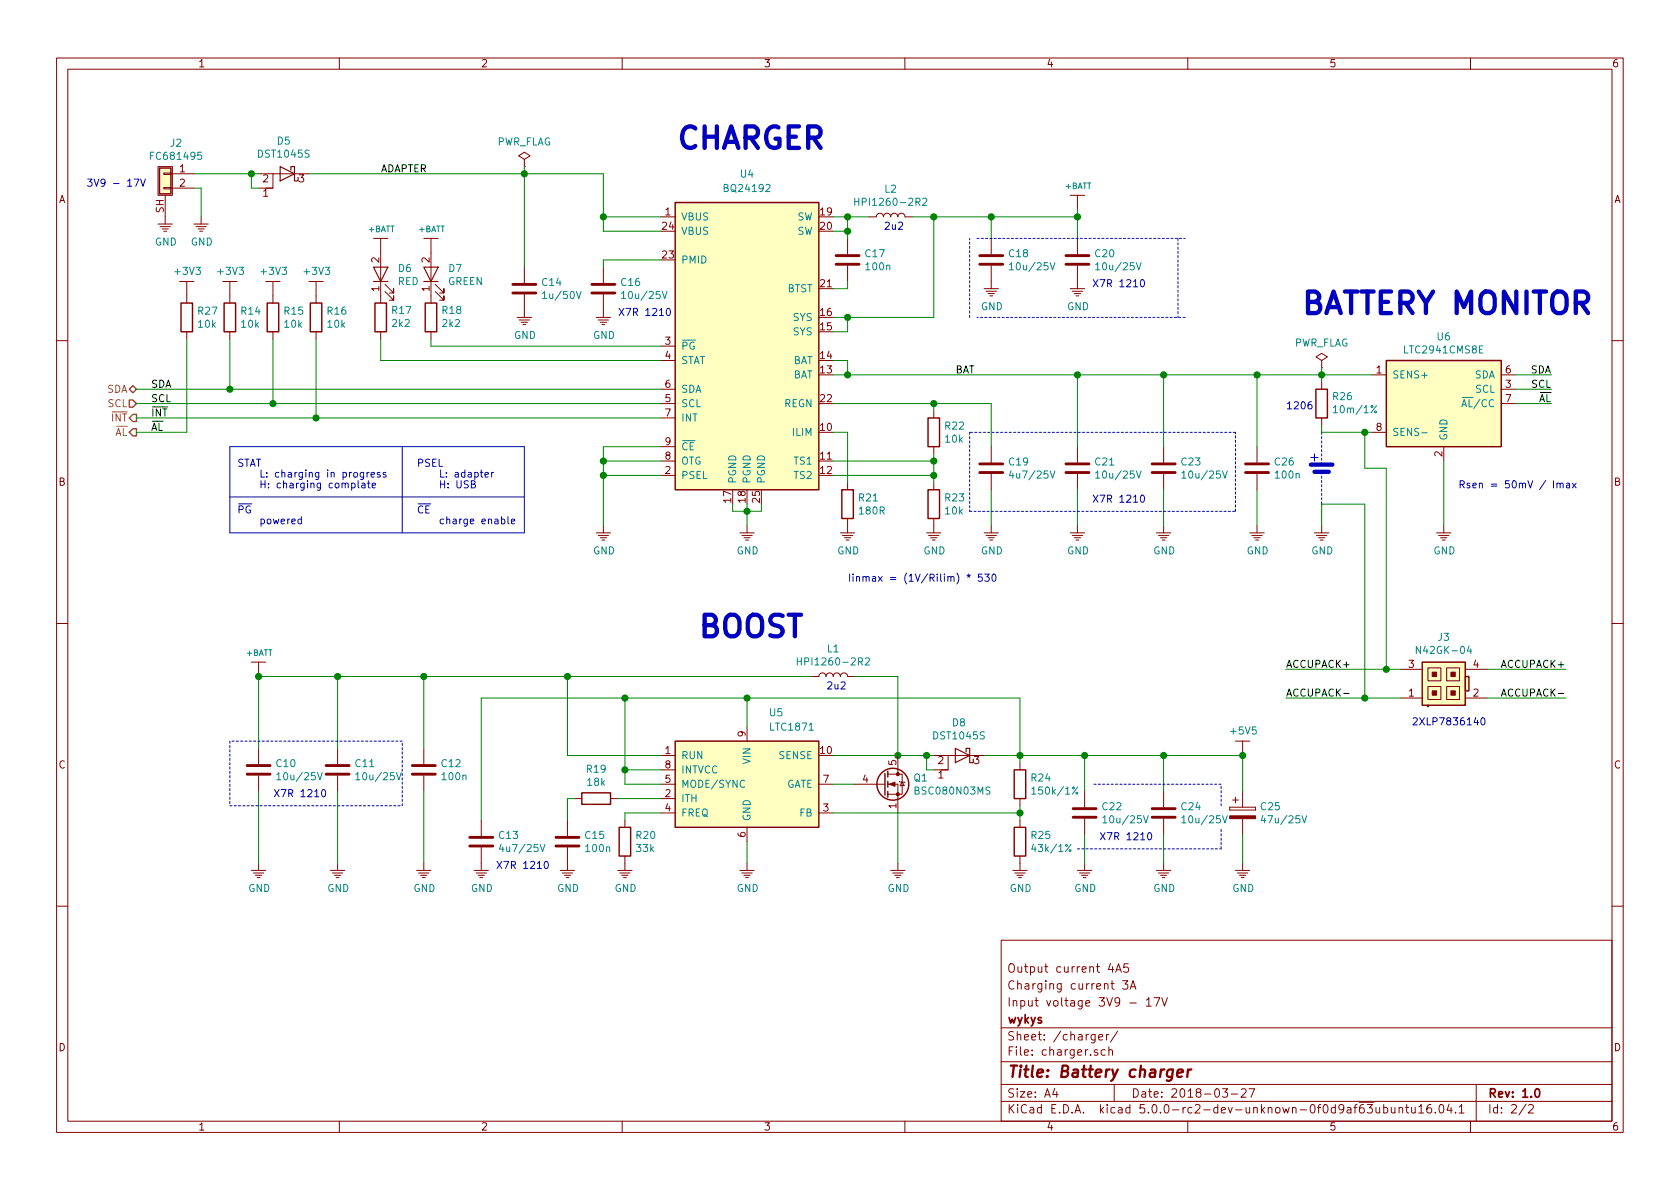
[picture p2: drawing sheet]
<svg xmlns="http://www.w3.org/2000/svg" width="297mm" height="210mm" viewBox="0 0 297 210" stroke-linecap="round" stroke-linejoin="round" font-family="sans-serif">
<g fill="none" stroke="#840000" stroke-width=".18">
<path d="M10 10.3h277v189.9h-277zM12 12.2h273v186.1h-273zM60 10.3v1.9M110 10.3v1.9M160 10.3v1.9M210 10.3v1.9M260 10.3v1.9M27.9 29.5h2.6v5h-2.6zM27.9 39.6h2.6M29 33.1h1.2v.3h-1.2zM29 30.6h1.2v.3h-1.2zM29.2 34.5v5.1"/>
<path d="M30.2 30.7h4.1M30.2 33.3h4.1M34.3 39.6h2.5M35.6 38.3v1.3M45.7 30.7h2.6M45.7 33.3h2.6M54.6 30.7h-6.3v2.6h-1.3M92.7 28.2l1-.6-1-.7-1 .7 1 .6v1.3M92.7 29.5h.1M116.8 38.3h2.6M153.7 38.3h1.2a.63 .63 0 0 1 .7-.6 .63 .63 0 0 1 .6 .6 .63 .63 0 0 1 .6-.6 .63 .63 0 0 1 .7 .6 .63 .63 0 0 1 .6-.6 .63 .63 0 0 1 .6 .6 .63 .63 0 0 1 .7-.6 .63 .63 0 0 1 .6 .6h1.3M189.2 34.5h2.6"/>
<path d="M190.5 34.5v2.6M28.3 40.1h1.8M28.7 40.5h1.1M29 40.9h.5M31.7 49.8h2.6M33 49.8v3.8M33 58.7v1.2M34.6 40.1h1.9M35 40.5h1.1M35.3 40.9h.5M39.4 49.8h2.5M40.6 49.8v3.8"/>
<path d="M40.6 58.7v1.2M47 49.8h2.5M48.3 49.8v3.8M48.3 58.7v1.2M54.6 49.8h2.5M55.9 49.8v3.8M55.9 58.7v1.2M66 42.2h2.6M67.3 42.2v11.4M67.3 58.7v1.2M68.1 51.6l1.5 1.5v-.8v.8h-.8M68.1 50.3l1.5 1.5v-.8v.8h-.8"/>
<path d="M74.9 42.2h2.6M76.2 42.2v11.4M76.2 58.7v1.2M77 51.6l1.5 1.5v-.8v.8h-.8M77 50.3l1.5 1.5v-.8v.8h-.8M91.4 56.1h2.6M91.8 56.6h1.8M92.2 57h1.1M92.5 57.4h.5M92.7 47.2v2.8M92.7 52.1v4M105.4 56.1h2.5"/>
<path d="M105.8 56.6h1.8M106.1 57h1.1M106.4 57.4h.5M106.7 47.2v2.8M106.7 52.1v4M149.9 42.2v2.8M149.9 47v2.8M174 51h2.5M174.3 51.5h1.9M174.7 51.9h1.1M175 52.3h.5M175.3 42.2v2.8"/>
<path d="M175.3 47v4M189.2 51h2.6M189.6 51.5h1.8M189.9 51.9h1.2M190.2 52.3h.6M190.5 42.2v2.8M190.5 47v4M10 60.2h2M116.8 61.2h2.6M116.8 63.7h2.6M116.8 71.4h2.6M116.8 68.8h2.6"/>
<path d="M116.8 73.9h2.6M116.8 79h2.6M165.1 72.6v1.3M165.1 79v1.3M175.3 79v2.8M190.5 79v2.8M205.7 79v2.8M222.2 79v2.8M233.7 63.7l1-.6-1-.6-1 .6 1 .6v1.3M233.7 65h.1M233.7 67.6v1.2M233.7 73.9v1.3"/>
<path d="M242.6 66.3h2.5M242.6 76.4h2.5M255.3 79v2.5M265.4 71.4h2.6M265.4 68.8h2.6M265.4 66.3h2.6M285 60.2h2M105.4 94.2h2.5M105.8 94.7h1.8M106.1 95.1h1.1M106.4 95.5h.5M106.7 93v1.2"/>
<path d="M116.8 84.1h2.6M116.8 81.5h2.6M130.8 94.2h2.5M131.2 94.7h1.8M131.5 95.1h1.1M131.8 95.5h.5M132.1 93v1.2M148.6 94.2h2.5M148.9 94.7h1.9M149.3 95.1h1.1M149.6 95.5h.5M149.9 85.3v1.3"/>
<path d="M149.9 91.7v2.5M163.8 94.2h2.6M164.2 94.7h1.8M164.5 95.1h1.2M164.8 95.5h.6M165.1 85.3v1.3M165.1 91.7v2.5M174 94.2h2.5M174.3 94.7h1.9M174.7 95.1h1.1M175 95.5h.5M175.3 83.8v2.8"/>
<path d="M175.3 93v1.2M189.2 94.2h2.6M189.6 94.7h1.8M189.9 95.1h1.2M190.2 95.5h.6M190.5 83.8v2.8M190.5 93v1.2M204.5 94.2h2.5M204.8 94.7h1.9M205.2 95.1h1.1M205.5 95.5h.5M205.7 83.8v2.8"/>
<path d="M205.7 93v1.2M221 94.2h2.5M221.3 94.7h1.9M221.7 95.1h1.1M222 95.5h.5M222.2 83.8v2.8M222.2 93v1.2M232.4 94.2h2.5M232.8 94.7h1.8M233.1 95.1h1.1M233.4 95.5h.5M233.7 93v1.2"/>
<path d="M254 94.2h2.5M254.4 94.7h1.8M254.7 95.1h1.1M255 95.5h.5M255.3 93v1.2M10 110.3h2M44.4 117.1h2.6M45.7 117.1v2.5M143.5 119.6h1.3a.63 .63 0 0 1 .6-.6 .63 .63 0 0 1 .6 .6 .63 .63 0 0 1 .7-.6 .63 .63 0 0 1 .6 .6 .63 .63 0 0 1 .7-.6 .63 .63 0 0 1 .6 .6 .63 .63 0 0 1 .6-.6 .63 .63 0 0 1 .7 .6h1.2M247.6 118.4h3.9M252.5 118.1h2.3v2.3h-2.3zM255.8 118.1h2.3v2.3h-2.3z"/>
<path d="M259.1 118.4h3.8M285 110.3h2M45.7 132.3v2.8M45.7 137.2v2.7M59.7 132.3v2.8M59.7 137.2v2.7M74.9 132.3v2.8M74.9 137.2v2.7M116.8 133.6h2.6M116.8 138.7h2.6M116.8 136.1h2.6M132.1 128.5v2.6"/>
<path d="M144.8 138.7h2.5M151.1 138.7h5.4M157 138.7h1.7v5.1M157 136.9h1.7M158.7 136.9h.8v3.6h-2.5M158.7 133.6v3.3M159 138.2l.1 .1h.8l.1 .1M159.5 138.3l.4 .6h-.8zM165.1 133.6h2.5M165.1 136.1h2.5M174 133.6h-6.4v2.5h-1.2M180.3 134.9v1.2"/>
<path d="M191.8 139.9v2.8M205.7 139.9v2.8M218.4 131.1h2.6M219.7 131.1v2.5M219.7 139.9v2.8M247.6 123.4h3.9M252.5 121.4h2.3v2.3h-2.3zM255.8 121.4h2.3v2.3h-2.3zM259.1 123.4h3.8M44.4 153.9h2.6M44.8 154.4h1.8M45.2 154.8h1.1"/>
<path d="M45.5 155.2h.5M45.7 152.6v1.3M58.4 153.9h2.6M58.8 154.4h1.8M59.1 154.8h1.1M59.4 155.2h.5M59.7 152.6v1.3M73.7 153.9h2.5M74 154.4h1.8M74.4 154.8h1.1M74.7 155.2h.5M74.9 152.6v1.3"/>
<path d="M83.8 153.9h2.6M84.2 154.4h1.8M84.5 154.8h1.1M84.8 155.2h.5M85.1 145v2.8M85.1 149.9v4M99.1 153.9h2.5M99.4 154.4h1.8M99.8 154.8h1.1M100.1 155.2h.5M100.3 145v2.8M100.3 149.9v4"/>
<path d="M101.6 141.2h1.3M107.9 141.2h1.3M109.2 153.9h2.6M109.6 154.4h1.8M109.9 154.8h1.1M110.2 155.2h.5M110.5 145v1.3M110.5 151.4v2.5M116.8 141.2h2.6M116.8 143.8h2.6M130.8 153.9h2.5M131.2 154.4h1.8"/>
<path d="M131.5 154.8h1.1M131.8 155.2h.5M132.1 146.3v2.5M132.1 152.6v1.3M144.8 143.8h2.5M157.5 153.9h2.5M157.8 154.4h1.9M158.2 154.8h1.1M158.5 155.2h.5M158.7 152.6v1.3M179.1 153.9h2.5M179.4 154.4h1.9"/>
<path d="M179.8 154.8h1.1M180.1 155.2h.5M180.3 141.2v1.3M180.3 145v1.3M180.3 151.4v2.5M190.5 153.9h2.5M190.9 154.4h1.8M191.2 154.8h1.1M191.5 155.2h.5M191.8 144.8v2.8M191.8 152.6v1.3M204.5 153.9h2.5"/>
<path d="M204.8 154.4h1.9M205.2 154.8h1.1M205.5 155.2h.5M205.7 144.8v2.8M205.7 152.6v1.3M217.4 142.7v.6zM217.4 143.3h4.6zM217.4 142.7h4.6zM217.9 141.5h1M218.4 141v1M218.4 153.9h2.6M218.8 154.4h1.8"/>
<path d="M219.2 154.8h1.1M219.5 155.2h.5M219.7 144.8v2.8M219.7 152.6v1.3M222 142.7v.6zM10 160.2h2M177 166.3h108v32h-108zM196.3 170.4l-.3 1h.9M196.7 170.9v1M197.3 171.9l.5-1.5 .5 1.5M197.4 171.5h.7M198.5 173.4h.9l-.5 .6 .4 .1v.7l-.2 .1-.6-.1"/>
<path d="M199.5 170.4h-.7l-.1 .7 .2-.1 .5 .1 .1 .2v.5l-.2 .1-.6-.1M199.8 177.4h1.1M199.8 174.9l.5-1.5 .5 1.5M200 174.5h.7M202.7 176.9l.4-.5v1.5M202.7 177.9h.9M204 176.4h1.1l-.7 1.5M205.4 176.4l.5 1.5 .5-1.5M285 160.2h2M60 198.3v1.9M110 198.3v1.9M160 198.3v1.9"/>
<path d="M177 194.8h108M177 191.8h108M177 187.8h108M177 181.8h108M186.5 192.5l-.4 1h1M186.8 193v1M193.6 182.9v1.2l-.3 .3-.3-.1M193.6 183l-.4-.1-.3 .3 .1 .6 .2 .1 .4-.1M194.1 185.7a.37 .37 0 0 0-.6 .1v.2l.6 .2v.1l-.2 .3-.4-.1M194.3 183.4l.7-.1-.1-.3-.4-.1-.2 .2v.7h.6M195.4 185.7l-.4-.1-.3 .3 .1 .6 .2 .1 .4-.1M195.6 182.9v1"/>
<path d="M196.1 185.7a.37 .37 0 0 1 .6 .1v.8M196.1 182.9l-.3 .1-.2 .2M196.1 185.1v1.5M197 191.8v3M197.6 182.3l-1.3 2M210 198.3v1.9M216.1 192.5h.9l-.4 .6 .4 .1v.7l-.2 .1-.7-.1M217.7 193.5h1.1M219.5 192.7l.2-.2h.3l.3 .2v.3v.2l-.9 .8h.9M220.8 192.5h1l-.6 1.5M241.5 194.9h1.4M241.7 195.3h.9l-.5 .6 .5 .1v.7l-.2 .1-.7-.1"/>
<path d="M243.3 195.8v.8a.39 .39 0 0 0 .6 .1M243.9 195.8v1M244.7 195.9l.4-.1 .3 .3-.1 .6-.2 .1-.4-.1M244.7 195.3v1.5M246 195.8v.8a.37 .37 0 0 0 .6 .1M246.6 195.8v1M247.4 196v-.1a.37 .37 0 0 1 .6 .1v.8M247.4 195.8v1M248.5 195.8h.6M248.7 195.3v1.3l.4 .2M249.6 195.8v.9l.4 .1 .2-.1M250.2 195.8v1"/>
<path d="M250.9 195.8l.4-.5v1.5M250.9 196.8h.8M253 195.3a.62 .62 0 0 0-.7 .7v.7l.3 .1 .5-.1v-.5l-.1-.2-.4-.1-.3 .3M253.8 196.7v.1M254.6 195.5l.3-.2a.94 .94 0 0 1 0 1.5 .82 .82 0 0 1-.3-1.3zM256.2 195.2l-.3 1.1h.9M256.6 195.8v1M257.4 196.7v.1M258 195.8l.4-.5v1.5M258 196.8h.9M260 198.3v1.9M261 191.8v6.5"/>
<path d="M269.8 195.2l-1.2 2M270.3 195.5l.2-.2h.3l.3 .5-.9 1h.9"/>
</g>
<path d="M271.5 192.7l.2-.2a.81 .81 0 0 1 .6 .6 .81 .81 0 0 1-.3 .8l-.1 .1a.79 .79 0 0 1-.4-1.3z" fill="none" stroke="#840000" stroke-width=".3"/>
<path d="M207.4 189.1l-.2 1.6a.6 .6 0 0 1-.9 .3M208.2 189.8l.9-.2v-.4l-.6-.1-.3 .3v.9l.2 .1 .5-.1M210.1 189.1l-.2 1.3M210.6 189.1a.55 .55 0 0 0-.6 .4" fill="none" stroke="#840000" stroke-width=".41"/>
<g fill="none" stroke="#840000" stroke-width=".25">
<path d="M28.2 29.7h2v4.6h-2zM119.4 35.8h25.4v50.8h-25.4zM32 53.6h2v5.1h-2zM39.6 53.6h2.1v5.1h-2.1zM47.2 53.6h2.1v5.1h-2.1zM54.9 53.6h2v5.1h-2zM66.3 53.6h2v5.1h-2zM75.2 53.6h2v5.1h-2zM164.1 73.9h2v5.1h-2zM232.7 68.8h2v5.1h-2zM245.1 63.7h20.3v15.3h-20.3zM148.8 86.6h2.1v5.1h-2.1z"/>
<path d="M164.1 86.6h2v5.1h-2zM251.5 117.1h7.6v7.6h-7.6zM259.1 119.6h.6v2.6h-.6zM119.4 131.1h25.4v15.2h-25.4zM156.5 136.8v3.8M157 136.4v1M157 138.2v1M157 139.9v1.1M179.3 136.1h2.1v5.1h-2.1zM102.9 140.2h5v2h-5zM109.5 146.3h2v5.1h-2zM179.3 146.3h2.1v5.1h-2.1z"/>
<circle cx="157.9" cy="138.7" r="2.82"/>
</g>
<g fill="none" stroke="#008484" stroke-width=".18">
<path d="M151.1 35v1.3M151.1 35.7h.7M163.1 35.2l.5-.2 .2 .2 .1 .2-.1 .2-.7 .7h.8M95.9 51.9l.4-.4v1.3M95.9 52.8h.7M101.9 51.5l.4 1.3 .4-1.3M109.9 51.9l.4-.4v1.3M109.9 52.8h.7M117.1 51.5l.4 1.3 .4-1.3M178.5 46.8l.3-.3v1.2M178.5 47.7h.7M185.7 46.5l.4 1.2 .4-1.2"/>
<path d="M193.7 46.8l.4-.3v1.2M193.7 47.7h.7M200.9 46.5l.4 1.2 .5-1.2M235.8 72.1l.3-.4v1.3M235.8 73h.7M243.1 72.7h.2v.2h-.2zM243.4 71.7l-1 1.3M251.4 76.5h.9M178.8 83.2l-.3 .9h.8M185.7 83.3l.4 1.3 .4-1.3M193.7 83.6l.4-.3v1.3M193.7 84.6h.7"/>
<path d="M200.9 83.3l.4 1.3 .5-1.3M209 83.6l.3-.3v1.3M209 84.6h.7M216.2 83.3l.4 1.3 .4-1.3M141 116.3v1.3M141 116.9h.7M153 116.5l.5-.2 .2 .2v.2v.2l-.8 .7h.8M251.2 114.3v1.3l-.8-1.3v1.3M259.7 114.2l-.3 .9h.8M260 114.7v.9M48.9 137l.4-.4v1.3M48.9 137.9h.8"/>
<path d="M56.1 136.6l.5 1.3 .4-1.3M62.9 137l.4-.4v1.3M62.9 137.9h.7M70.1 136.6l.4 1.3 .4-1.3M182.4 139.5l.4-.3v1.2M190.6 139.2l-1 1.2M88.6 149.3l-.3 .9h.8M95.5 149.3l.4 1.3 .4-1.3M182.4 140.4h.7M189.1 150.3h.2v.2h-.2zM189.4 149.3l-1 1.3M195 144.6l.4-.4v1.3"/>
<path d="M195 145.5h.7M202.2 144.2l.4 1.3 .4-1.3M209 144.6l.3-.4v1.3M209 145.5h.7M216.2 144.2l.4 1.3 .4-1.3M223.3 144.2l-.3 .9h.8M230.2 144.2l.4 1.3 .4-1.3"/>
<circle cx="190.4" cy="140.3" r=".18"/>
</g>
<g fill="none" stroke="#008400" stroke-width=".18">
<path d="M34.3 33.3h1.3v5M34.3 30.7h11.4M44.4 30.7v2.6h1.3M54.6 30.7h52.1v10.2h10.1M92.7 29.5v17.7M106.7 38.3h10.1M147.3 38.3h6.4M149.9 38.3v3.9M161.3 38.3h29.2M165.1 38.3v17.8h-17.8M175.3 38.3v3.9M190.5 37.1v5.1"/>
<path d="M33 59.9v16.5h-8.9M40.6 59.9v8.9M48.3 59.9v11.5M55.9 59.9v14M67.3 59.9v3.8h49.5M76.2 59.9v1.3h40.6M116.8 46h-10.1v1.2M147.3 40.9h2.6M149.9 49.8v1.2h-2.6M149.9 56.1v2.6h-2.6M24.1 71.4h92.7M24.1 68.8h92.7"/>
<path d="M24.1 73.9h92.7M116.8 79h-10.1v14M147.3 63.7h2.6v2.6M147.3 76.4h2.6v8.9M147.3 71.4h28v7.6M147.3 66.3h95.3M165.1 71.4v1.2M190.5 66.3v12.7M205.7 66.3v12.7M222.2 66.3v12.7M233.7 65v2.6M233.7 75.2v1.2h8.9"/>
<path d="M241.3 76.4v6.4h3.8v35.6M268 71.4h6.3M268 66.3h6.3M268 68.8h6.3M106.7 84.1h10.1M106.7 81.5h10.1M129.5 89.1v1.3h5.1v-1.3M132.1 89.1v3.9M147.3 84.1h17.8M147.3 81.5h17.8M165.1 80.3v5M175.3 86.6v6.4"/>
<path d="M190.5 86.6v6.4M205.7 86.6v6.4M222.2 86.6v6.4M233.7 93v-3.9h7.6v34.3M255.3 81.5v11.5M59.7 119.6v12.7M74.9 119.6v12.7M100.3 119.6v14h16.5M143.5 119.6h-97.8v12.7M151.1 119.6h7.6v14M227.3 118.4h20.3M262.9 118.4h14"/>
<path d="M45.7 139.9v12.7M59.7 139.9v12.7M74.9 139.9v12.7M110.5 123.4v15.3h6.3M110.5 136.1h6.3M132.1 123.4v5.1M147.3 133.6h17.8M147.3 138.7h3.8M163.8 133.6v2.5h1.3M174 133.6h45.7v6.3M180.3 134.9v-11.5h-95.2v21.6M191.8 133.6v6.3"/>
<path d="M205.7 133.6v6.3M227.3 123.4h20.3M262.9 123.4h14M101.6 141.2h-1.3v3.8M109.2 141.2h7.6M116.8 143.8h-6.3v1.2M132.1 148.8v3.8M147.3 143.8h33M158.7 143.8v8.8M180.3 142.5v2.5M191.8 147.6v5M205.7 147.6v5"/>
<path d="M219.7 147.6v5"/>
</g>
<g fill="#840000" stroke="#840000" stroke-width=".18">
<path d="M217.4 144.3h4.6v.5h-4.6z"/>
<path d="M157.2 138.7l1-.4v.8z"/>
<path d="M253.2 122.2h.8v.7h-.8z"/>
<path d="M253.2 118.9h.8v.7h-.8z"/>
<path d="M256.5 122.2h.8v.7h-.8z"/>
<path d="M256.5 118.9h.8v.7h-.8z"/>
<path d="M252.3 124.7h.3v.3h-.3z"/>
<circle cx="158.7" cy="140.5" r=".28"/>
<circle cx="158.7" cy="136.9" r=".28"/>
</g>
<g fill="#008400" stroke="#008400" stroke-width=".25">
<circle cx="180.3" cy="133.6" r=".51"/>
<circle cx="132.1" cy="90.4" r=".51"/>
<circle cx="149.9" cy="38.3" r=".51"/>
<circle cx="149.9" cy="40.9" r=".51"/>
<circle cx="190.5" cy="38.3" r=".51"/>
<circle cx="165.1" cy="38.3" r=".51"/>
<circle cx="165.1" cy="84.1" r=".51"/>
<circle cx="165.1" cy="81.5" r=".51"/>
<circle cx="40.6" cy="68.8" r=".51"/>
<circle cx="48.3" cy="71.4" r=".51"/>
<circle cx="55.9" cy="73.9" r=".51"/>
<circle cx="149.9" cy="56.1" r=".51"/>
<circle cx="106.7" cy="38.3" r=".51"/>
<circle cx="106.7" cy="84.1" r=".51"/>
<circle cx="165.1" cy="71.4" r=".51"/>
<circle cx="106.7" cy="81.5" r=".51"/>
<circle cx="233.7" cy="66.3" r=".51"/>
<circle cx="149.9" cy="66.3" r=".51"/>
<circle cx="190.5" cy="66.3" r=".51"/>
<circle cx="205.7" cy="66.3" r=".51"/>
<circle cx="222.3" cy="66.3" r=".51"/>
<circle cx="191.8" cy="133.6" r=".51"/>
<circle cx="205.7" cy="133.6" r=".51"/>
<circle cx="219.7" cy="133.6" r=".51"/>
<circle cx="132.1" cy="123.4" r=".51"/>
<circle cx="45.7" cy="119.6" r=".51"/>
<circle cx="74.9" cy="119.6" r=".51"/>
<circle cx="158.8" cy="133.6" r=".51"/>
<circle cx="110.5" cy="136.1" r=".51"/>
<circle cx="110.5" cy="123.4" r=".51"/>
<circle cx="100.3" cy="119.6" r=".51"/>
<circle cx="59.7" cy="119.6" r=".51"/>
<circle cx="92.7" cy="30.7" r=".51"/>
<circle cx="44.5" cy="30.7" r=".51"/>
<circle cx="163.8" cy="133.6" r=".51"/>
<circle cx="180.3" cy="143.8" r=".51"/>
<circle cx="175.3" cy="38.3" r=".51"/>
<circle cx="241.3" cy="76.4" r=".51"/>
<circle cx="241.3" cy="123.4" r=".51"/>
<circle cx="245.1" cy="118.4" r=".51"/>
</g>
<g fill="none" stroke="#840000" stroke-width=".51">
<path d="M90.7 51.8h4M90.7 50.3h4M104.6 51.8h4.1M104.6 50.3h4.1M147.8 46.7h4.1M147.8 45.2h4.1M173.2 46.7h4.1M173.2 45.2h4.1M188.5 46.7h4M188.5 45.2h4M173.2 83.6h4.1M173.2 82h4.1"/>
<path d="M188.5 83.6h4M188.5 82h4M203.7 83.6h4.1M203.7 82h4.1M220.2 83.6h4.1M220.2 82h4.1M43.7 136.9h4.1M43.7 135.4h4.1M57.7 136.9h4M57.7 135.4h4M72.9 136.9h4.1M72.9 135.4h4.1"/>
<path d="M83.1 149.6h4M83.1 148.1h4M98.3 149.6h4.1M98.3 148.1h4.1M189.7 144.5h4.1M189.7 143h4.1M203.7 144.5h4.1M203.7 143h4.1"/>
</g>
<g fill="#ffffc2" stroke="#ffffc2" stroke-width=".18">
<path d="M119.4 35.8h25.4v50.8h-25.4z"/>
<path d="M245.1 63.7h20.3v15.3h-20.3z"/>
<path d="M28.2 29.7h2v4.6h-2z"/>
<path d="M119.4 131.1h25.4v15.2h-25.4z"/>
<path d="M251.5 117.1h7.6v7.6h-7.6z"/>
<path d="M259.1 119.6h.6v2.6h-.6z"/>
</g>
<path d="M49.5 29.5l2.6 1.2-2.6 1.3zM51.4 30.1v-.6h.7v2.5h.6v-.6M66 47.2h2.6l-1.3 2.6zM66 49.8h2.6M74.9 47.2h2.6l-1.3 2.6zM74.9 49.8h2.6M168.9 132.3l2.5 1.3-2.5 1.3zM170.8 133v-.7h.6v2.6h.7v-.7" fill="none" stroke="#840000" stroke-width=".2"/>
<g fill="none" stroke="#0000c2" stroke-width=".18">
<path d="M23.7 31.7h.9l-.6 1.2M24.9 31.7l.4 1.2 .4-1.2M117.9 54.7l.2-.2a.67 .67 0 0 1 .5 .7 .67 .67 0 0 1-.5 .6l-.3-.5zM201.8 49.6l.1-.2a.67 .67 0 0 1 .5 .7 .67 .67 0 0 1-.5 .6l-.3-.5zM40.6 79h52.1v15.2h-52.1zM71.1 79v15.2M231.9 71l-.4 .1a.87 .87 0 0 0 0 1.2l.4-.1v-.6l-.4-.1-.2 .3M40.6 87.9h52.1M51.2 91.8h-.2l-.1 .2M51.6 92.2l.6-.1-.1-.3h-.3l-.2 .2v.6h.5M53.3 91.8h-.4l-.2 .2 .1 .6h.5M53.3 91.4v1.2"/>
<path d="M61 85.6l.2-.2 .3 .1 .1 .8M62.2 85.5l.3-.1 .3 .3-.1 .5h-.5M62.2 85.4v1.3M62.6 83.7l.2-.2 .3 .2 .1 .4-.1 .2-.3 .1-.2-.2zM63.3 85v1.1l.2 .2M64 85.5h.5v.8M64.3 83.5l-.1 1.2-.1 .1-.3-.1M64.3 83.6l-.4-.1-.2 .3 .1 .5h.5M64.5 85.7l-.4 .1-.2 .2 .1 .2h.5M64.9 83.5v.9M64.9 85.4h.5M65.1 85v1.1l.3 .2"/>
<path d="M65.3 83.5l-.4 .3M65.6 83.9l.6-.1v-.2l-.4-.1-.2 .2 .1 .6h.5M65.8 85.8l.6-.1-.1-.2-.3-.1-.2 .2 .1 .6h.4M67.2 83.6l-.3-.1-.2 .2 .1 .2 .4 .1v.3h-.5M68.2 83.6l-.3-.1-.2 .2 .1 .2 .4 .1v.3h-.5M82.8 85.1l-.5-.1-.2 .1v.4l.6 .2 .1 .3-.3 .3-.4-.1M83.3 85.6h.6v-.5l-.6-.1v1.3h.5l.3-.3v-.2l-.3-.2M83.9 83.6l.4-.1 .3 .3-.2 .5h-.5M84.9 83.5h.5M85.1 83.1v1.1l.3 .2M85.8 83.9l.6-.1-.1-.2-.4-.1-.1 .2v.6h.5M86.9 83.5v.9"/>
<path d="M87.3 83.5l-.3 .1-.1 .2M87.5 91.8h.5l.1 .8M88.1 92.1h-.5l-.1 .2v.3h.6M88.7 91.8h.3l.3 .2-.1 .6h-.5M88.7 91.4v1.2M89.8 91.4v1.1l.2 .1M90.4 92.2l.6-.1v-.3h-.4l-.2 .2 .1 .6h.5M201.8 87.7l.1-.2a.67 .67 0 0 1 .5 .7 .67 .67 0 0 1-.5 .6l-.3-.5zM231.8 80.9h1.2M232.4 80.3v1.2M274.7 85v1.3M275.3 85.6l.2-.2 .3 .1v.8"/>
<path d="M275.3 85.4v.9M275.8 85.6l.2-.2 .3 .1 .1 .8M277 85.5h.5v.8M277.5 85.7l-.4 .1-.2 .2 .1 .2h.5M278 85.4l.7 .9M278.7 85.4l-.7 .9M171 101.7l.3 .1 .3-.1M171.1 102.1l.2-.3 .1 .3M171.3 101.5v.3M173.6 101.5h-.6v.6l.2-.1 .4 .1v.6l-.1 .1-.5-.1M174.1 101.5h.8l-.4 .5 .3 .1 .1 .5-.2 .2-.6-.1M175.5 101.6l.2-.1a.69 .69 0 0 1 .4 .7 .69 .69 0 0 1-.4 .6l-.3-.2v-.3z"/>
<path d="M57 139.7l.1-.1a.67 .67 0 0 1 .5 .7 .67 .67 0 0 1-.5 .6l-.3-.5zM260.9 126.9l-.3 .9h.8M262 127l.1-.1a.67 .67 0 0 1 .5 .7 .67 .67 0 0 1-.5 .6l-.3-.5zM96.3 152.4l.2-.1a.67 .67 0 0 1 .5 .7 .67 .67 0 0 1-.5 .6l-.3-.5zM203 147.4l.2-.2a.67 .67 0 0 1 .4 .7 .67 .67 0 0 1-.4 .6l-.3-.5z"/>
</g>
<g fill="none" stroke="#0000c2" stroke-width=".18" stroke-dasharray=".4 .4">
<path d="M171.4 56.1v-13.9M172.7 42.2h36.8M208.3 42.2v13.9M209.5 56.1h-36.8M171.4 76.4v14M218.4 76.4h-47M233.7 76.4v5.8M171.4 90.4h47M218.4 90.4v-14M233.7 83.4v5.7M40.6 131.1v11.4M71.1 131.1h-30.5"/>
<path d="M215.9 138.7h-22.9M40.6 142.5h30.5M71.1 142.5v-11.4M190.5 150.1h25.4M215.9 150.1v-3.8M215.9 142.5v-3.8"/>
</g>
<path d="M22.9 68.8l.6-.6 .6 .6-.6 .7zM22.9 70.7h.6l.6 .7-.6 .6h-.6zM23.5 73.3h.6v1.2h-.6l-.6-.6zM23.5 75.8h.6v1.3h-.6l-.6-.7z" fill="none" stroke="#848400" stroke-width=".25"/>
<path d="M237.6 122.6h.9M265.5 123.1l.4-1.3 .4 1.3" fill="none" stroke="#000" stroke-width=".18"/>
<path d="M231.8 82.2h3.8M232.4 83.4h2.5" fill="none" stroke="#0000c2" stroke-width=".76"/>
<g font-size="5.3" fill="#0000c2">
<text x="119.4" y="26.4">CHARGER</text>
<text x="229.9" y="55.6">BATTERY MONITOR</text>
<text x="123.2" y="112.7">BOOST</text>
</g>
<text font-size="2.8" fill="#840000" x="178" y="190.5">Title: Battery charger</text>
<g font-size="2.1" fill="#840000">
<text x="178" y="172">Output current 4A5</text>
<text x="178" y="178">Input voltage 3V9 - 17V</text>
<text x="178" y="175">Charging current 3A</text>
<text x="178" y="184">Sheet: /charger/</text>
<text x="178" y="181">wykys</text>
<text x="178" y="186.7">File: charger.sch</text>
<text x="178" y="196.9">KiCad E.D.A. kicad 5.0.0-rc2-dev-unknown-0f0d9af63ubuntu16.04.1</text>
<text x="178" y="194.1">Size: A4</text>
<text x="200" y="194.1">Date: 2018-03-27</text>
<text x="263" y="194.1">Rev: 1.0</text>
<text x="263" y="196.9">Id: 2/2</text>
</g>
<g font-size="1.8" fill="#840000">
<text x="35" y="11.9">1</text>
<text x="85" y="11.9">2</text>
<text x="135" y="11.9">3</text>
<text x="185" y="11.9">4</text>
<text x="235" y="11.9">5</text>
<text x="285" y="11.9">6</text>
<text x="10.4" y="35.9">A</text>
<text x="31.8" y="30.5">1</text>
<text x="31.8" y="33">2</text>
<text x="46.5" y="34.8">1</text>
<text x="46.5" y="32.3">2</text>
<text x="52.9" y="32.3">3</text>
<text x="285.4" y="35.9">A</text>
<text x="29" y="37.7" transform="rotate(-90 29 37.7)">SH</text>
<text x="117.1" y="40.6">24</text>
<text x="117.6" y="38.1">1</text>
<text x="145.1" y="38.1">19</text>
<text x="145.1" y="40.6">20</text>
<text x="67.1" y="46.5" transform="rotate(-90 67.1 46.5)">2</text>
<text x="75.9" y="46.5" transform="rotate(-90 75.9 46.5)">2</text>
<text x="117.1" y="45.7">23</text>
<text x="67.1" y="51.5" transform="rotate(-90 67.1 51.5)">1</text>
<text x="75.9" y="51.5" transform="rotate(-90 75.9 51.5)">1</text>
<text x="145.1" y="50.8">21</text>
<text x="145.1" y="58.4">15</text>
<text x="145.1" y="55.9">16</text>
<text x="117.6" y="61">3</text>
<text x="117.6" y="63.5">4</text>
<text x="145.1" y="63.5">14</text>
<text x="117.6" y="71.1">5</text>
<text x="117.6" y="68.6">6</text>
<text x="145.1" y="66">13</text>
<text x="145.1" y="71.1">22</text>
<text x="243.4" y="66">1</text>
<text x="266.2" y="68.6">3</text>
<text x="266.2" y="66">6</text>
<text x="266.2" y="71.1">7</text>
<text x="117.6" y="73.7">7</text>
<text x="145.1" y="76.2">10</text>
<text x="243.4" y="76.2">8</text>
<text x="117.6" y="83.8">2</text>
<text x="117.6" y="81.3">8</text>
<text x="117.6" y="78.7">9</text>
<text x="145.1" y="81.3">11</text>
<text x="145.1" y="83.8">12</text>
<text x="255" y="80.7" transform="rotate(-90 255 80.7)">2</text>
<text x="10.4" y="85.9">B</text>
<text x="129.3" y="88.8" transform="rotate(-90 129.3 88.8)">17</text>
<text x="131.8" y="88.8" transform="rotate(-90 131.8 88.8)">18</text>
<text x="134.4" y="88.8" transform="rotate(-90 134.4 88.8)">25</text>
<text x="285.4" y="85.9">B</text>
<text x="249.1" y="118.1">3</text>
<text x="260.5" y="118.1">4</text>
<text x="249.1" y="123.2">1</text>
<text x="260.5" y="123.2">2</text>
<text x="131.8" y="130.3" transform="rotate(-90 131.8 130.3)">9</text>
<text x="10.4" y="135.9">C</text>
<text x="117.6" y="133.3">1</text>
<text x="117.6" y="135.9">8</text>
<text x="145.1" y="133.3">10</text>
<text x="158.5" y="135.4" transform="rotate(-90 158.5 135.4)">5</text>
<text x="165.9" y="137.7">1</text>
<text x="165.9" y="135.1">2</text>
<text x="172.2" y="135.1">3</text>
<text x="285.4" y="135.9">C</text>
<text x="117.6" y="141">2</text>
<text x="117.6" y="143.5">4</text>
<text x="117.6" y="138.4">5</text>
<text x="145.6" y="143.5">3</text>
<text x="145.6" y="138.4">7</text>
<text x="152.6" y="138.4">4</text>
<text x="158.5" y="143" transform="rotate(-90 158.5 143)">1</text>
<text x="131.8" y="148.1" transform="rotate(-90 131.8 148.1)">6</text>
<text x="10.4" y="185.9">D</text>
<text x="285.4" y="185.9">D</text>
<text x="35" y="199.9">1</text>
<text x="85" y="199.9">2</text>
<text x="135" y="199.9">3</text>
<text x="185" y="199.9">4</text>
<text x="235" y="199.9">5</text>
<text x="285" y="199.9">6</text>
</g>
<g font-size="1.8" fill="#008484">
<text x="27" y="28.3">FC681495</text>
<text x="30.2" y="26">J2</text>
<text x="45.8" y="27.9">DST1045S</text>
<text x="49" y="25.6">D5</text>
<text x="87.8" y="25.7">PWR_FLAG</text>
<text x="128.3" y="34">BQ24192</text>
<text x="131" y="31.4">U4</text>
<text x="156.5" y="34.1">L2</text>
<text x="120.4" y="39">VBUS</text>
<text x="120.4" y="41.5">VBUS</text>
<text x="140.9" y="39">SW</text>
<text x="140.9" y="41.5">SW</text>
<text x="152.1" y="36.4">HPI1260-2R2</text>
<text x="27.4" y="43.4">GND</text>
<text x="33.7" y="43.4">GND</text>
<text x="120.4" y="46.6">PMID</text>
<text x="153.1" y="45.5">C17</text>
<text x="153.2" y="47.8">100n</text>
<text x="178.5" y="45.5">C18</text>
<text x="179.1" y="47.8">10u/25V</text>
<text x="193.7" y="45.5">C20</text>
<text x="194.4" y="47.8">10u/25V</text>
<text x="31.1" y="48.6">+3V3</text>
<text x="38.7" y="48.6">+3V3</text>
<text x="46.3" y="48.6">+3V3</text>
<text x="53.9" y="48.6">+3V3</text>
<text x="70.3" y="50.4">RED</text>
<text x="70.5" y="48.1">D6</text>
<text x="79.2" y="50.4">GREEN</text>
<text x="79.4" y="48.1">D7</text>
<text x="95.9" y="50.6">C14</text>
<text x="96.4" y="52.9">1u/50V</text>
<text x="109.9" y="50.6">C16</text>
<text x="110.5" y="52.9">10u/25V</text>
<text x="139.1" y="51.7">BTST</text>
<text x="35.1" y="55.6">R27</text>
<text x="35.1" y="58">10k</text>
<text x="42.7" y="55.6">R14</text>
<text x="42.7" y="58">10k</text>
<text x="50.3" y="55.6">R15</text>
<text x="50.4" y="58">10k</text>
<text x="57.9" y="55.6">R16</text>
<text x="58" y="58">10k</text>
<text x="69.4" y="55.5">R17</text>
<text x="69.4" y="57.8">2k2</text>
<text x="78.3" y="55.5">R18</text>
<text x="78.3" y="57.8">2k2</text>
<text x="90.9" y="59.9">GND</text>
<text x="104.9" y="59.9">GND</text>
<text x="140.2" y="59.3">SYS</text>
<text x="140.2" y="56.8">SYS</text>
<text x="173.4" y="54.9">GND</text>
<text x="188.7" y="54.9">GND</text>
<text x="120.4" y="61.8">PG</text>
<text x="120.4" y="64.4">STAT</text>
<text x="140.1" y="64.4">BAT</text>
<text x="228.7" y="61.3">PWR_FLAG</text>
<text x="248.5" y="62.5">LTC2941CMS8E</text>
<text x="254.2" y="60.2">U6</text>
<text x="120.4" y="69.5">SDA</text>
<text x="140.1" y="66.9">BAT</text>
<text x="235.7" y="70.8">R26</text>
<text x="246.1" y="66.9">SENS+</text>
<text x="260.7" y="66.9">SDA</text>
<text x="260.9" y="69.5">SCL</text>
<text x="120.4" y="72">SCL</text>
<text x="120.4" y="74.5">INT</text>
<text x="138.7" y="72">REGN</text>
<text x="140.2" y="77.1">ILIM</text>
<text x="167.2" y="76">R22</text>
<text x="236.3" y="73.1">10m/1%</text>
<text x="246.1" y="77.1">SENS-</text>
<text x="255.9" y="78" transform="rotate(-90 255.9 78)">GND</text>
<text x="259" y="72">AL/CC</text>
<text x="120.4" y="82.2">OTG</text>
<text x="120.4" y="79.6">CE</text>
<text x="140.5" y="82.2">TS1</text>
<text x="167.2" y="78.3">10k</text>
<text x="178.5" y="82.3">C19</text>
<text x="193.7" y="82.3">C21</text>
<text x="208.9" y="82.3">C23</text>
<text x="225.5" y="82.3">C26</text>
<text x="120.4" y="84.7">PSEL</text>
<text x="130.2" y="85.6" transform="rotate(-90 130.2 85.6)">PGND</text>
<text x="132.7" y="85.6" transform="rotate(-90 132.7 85.6)">PGND</text>
<text x="135.3" y="85.6" transform="rotate(-90 135.3 85.6)">PGND</text>
<text x="140.5" y="84.7">TS2</text>
<text x="151.9" y="88.7">R21</text>
<text x="167.2" y="88.7">R23</text>
<text x="179.1" y="84.6">4u7/25V</text>
<text x="194.4" y="84.6">10u/25V</text>
<text x="209.6" y="84.6">10u/25V</text>
<text x="225.6" y="84.6">100n</text>
<text x="152" y="91">180R</text>
<text x="167.2" y="91">10k</text>
<text x="104.9" y="98">GND</text>
<text x="130.3" y="98">GND</text>
<text x="148" y="98">GND</text>
<text x="163.3" y="98">GND</text>
<text x="173.4" y="98">GND</text>
<text x="188.7" y="98">GND</text>
<text x="203.9" y="98">GND</text>
<text x="220.4" y="98">GND</text>
<text x="231.9" y="98">GND</text>
<text x="253.4" y="98">GND</text>
<text x="254.3" y="113.3">J3</text>
<text x="142" y="117.7">HPI1260-2R2</text>
<text x="146.3" y="115.4">L1</text>
<text x="251.1" y="115.6">N42GK-04</text>
<text x="136.1" y="126.7">U5</text>
<text x="136.3" y="129.2">LTC1871</text>
<text x="165.2" y="130.8">DST1045S</text>
<text x="168.4" y="128.4">D8</text>
<text x="217.8" y="129.9">+5V5</text>
<text x="48.9" y="135.7">C10</text>
<text x="49.6" y="138">10u/25V</text>
<text x="62.9" y="135.7">C11</text>
<text x="63.6" y="138">10u/25V</text>
<text x="78.1" y="135.7">C12</text>
<text x="78.3" y="138">100n</text>
<text x="103.8" y="136.6">R19</text>
<text x="120.4" y="134.2">RUN</text>
<text x="120.4" y="136.8">INTVCC</text>
<text x="132.7" y="135" transform="rotate(-90 132.7 135)">VIN</text>
<text x="137.8" y="134.2">SENSE</text>
<text x="103.9" y="139">18k</text>
<text x="120.4" y="141.9">ITH</text>
<text x="120.4" y="139.3">MODE/SYNC</text>
<text x="138.9" y="139.3">GATE</text>
<text x="161.6" y="138.2">Q1</text>
<text x="162.1" y="140.5">BSC080N03MS</text>
<text x="182.4" y="138.2">R24</text>
<text x="183" y="140.5">150k/1%</text>
<text x="195" y="143.3">C22</text>
<text x="208.9" y="143.3">C24</text>
<text x="223" y="143.3">C25</text>
<text x="88.3" y="148.4">C13</text>
<text x="103.5" y="148.4">C15</text>
<text x="112.5" y="148.4">R20</text>
<text x="120.4" y="144.4">FREQ</text>
<text x="132.7" y="145.3" transform="rotate(-90 132.7 145.3)">GND</text>
<text x="141.4" y="144.4">FB</text>
<text x="182.4" y="148.4">R25</text>
<text x="195.6" y="145.6">10u/25V</text>
<text x="209.6" y="145.6">10u/25V</text>
<text x="223.6" y="145.6">47u/25V</text>
<text x="89" y="150.7">4u7/25V</text>
<text x="103.7" y="150.7">100n</text>
<text x="112.6" y="150.7">33k</text>
<text x="182.9" y="150.7">43k/1%</text>
<text x="43.9" y="157.7">GND</text>
<text x="57.9" y="157.7">GND</text>
<text x="73.1" y="157.7">GND</text>
<text x="83.3" y="157.7">GND</text>
<text x="98.5" y="157.7">GND</text>
<text x="108.7" y="157.7">GND</text>
<text x="130.3" y="157.7">GND</text>
<text x="156.9" y="157.7">GND</text>
<text x="178.5" y="157.7">GND</text>
<text x="189.9" y="157.7">GND</text>
<text x="203.9" y="157.7">GND</text>
<text x="217.9" y="157.7">GND</text>
</g>
<g font-size="1.8" fill="#0000c2">
<text x="15.2" y="33">3V9 - 17V</text>
<text x="156.2" y="40.6">2u2</text>
<text x="193" y="50.8">X7R 1210</text>
<text x="109.2" y="55.9">X7R 1210</text>
<text x="227.3" y="72.4">1206</text>
<text x="41.9" y="82.5">STAT</text>
<text x="73.7" y="82.5">PSEL</text>
<text x="43.9" y="84.4">L: charging in progress</text>
<text x="43.9" y="86.4">H: charging complate</text>
<text x="75.6" y="84.4">L: adapter</text>
<text x="75.6" y="86.4">H: USB</text>
<text x="193" y="88.9">X7R 1210</text>
<text x="257.8" y="86.4">Rsen = 50mV / Imax</text>
<text x="41.9" y="90.8">PG</text>
<text x="43.9" y="92.7">powered</text>
<text x="73.7" y="90.8">CE</text>
<text x="75.6" y="92.7">charge enable</text>
<text x="149.9" y="102.9">Iinmax = (1V/Rilim) * 530</text>
<text x="146" y="121.9">2u2</text>
<text x="249.6" y="128.3">2XLP7836140</text>
<text x="48.3" y="141">X7R 1210</text>
<text x="194.3" y="148.6">X7R 1210</text>
<text x="87.6" y="153.7">X7R 1210</text>
</g>
<g font-size="1.8">
<text x="67.3" y="30.5">ADAPTER</text>
<text x="26.7" y="68.6">SDA</text>
<text x="26.7" y="71.1">SCL</text>
<text x="168.9" y="66">BAT</text>
<text x="270.6" y="66">SDA</text>
<text x="270.8" y="68.6">SCL</text>
<text x="272" y="71.1">AL</text>
<text x="26.7" y="73.7">INT</text>
<text x="26.7" y="76.2">AL</text>
<text x="227.3" y="118.1">ACCUPACK+</text>
<text x="265.7" y="118.1">ACCUPACK+</text>
<text x="227.3" y="123.2">ACCUPACK-</text>
<text x="266.1" y="123.2">ACCUPACK-</text>
</g>
<g font-size="1.8" fill="#848400">
<text x="18.9" y="69.5">SDA</text>
<text x="19.1" y="72">SCL</text>
<text x="19.8" y="74.5">INT</text>
<text x="20.2" y="77.1">AL</text>
</g>
<g font-size="1.4" fill="#008484">
<text x="188.3" y="33.4">+BATT</text>
<text x="65.2" y="41">+BATT</text>
<text x="74" y="41">+BATT</text>
<text x="43.6" y="116">+BATT</text>
</g>
</svg>
